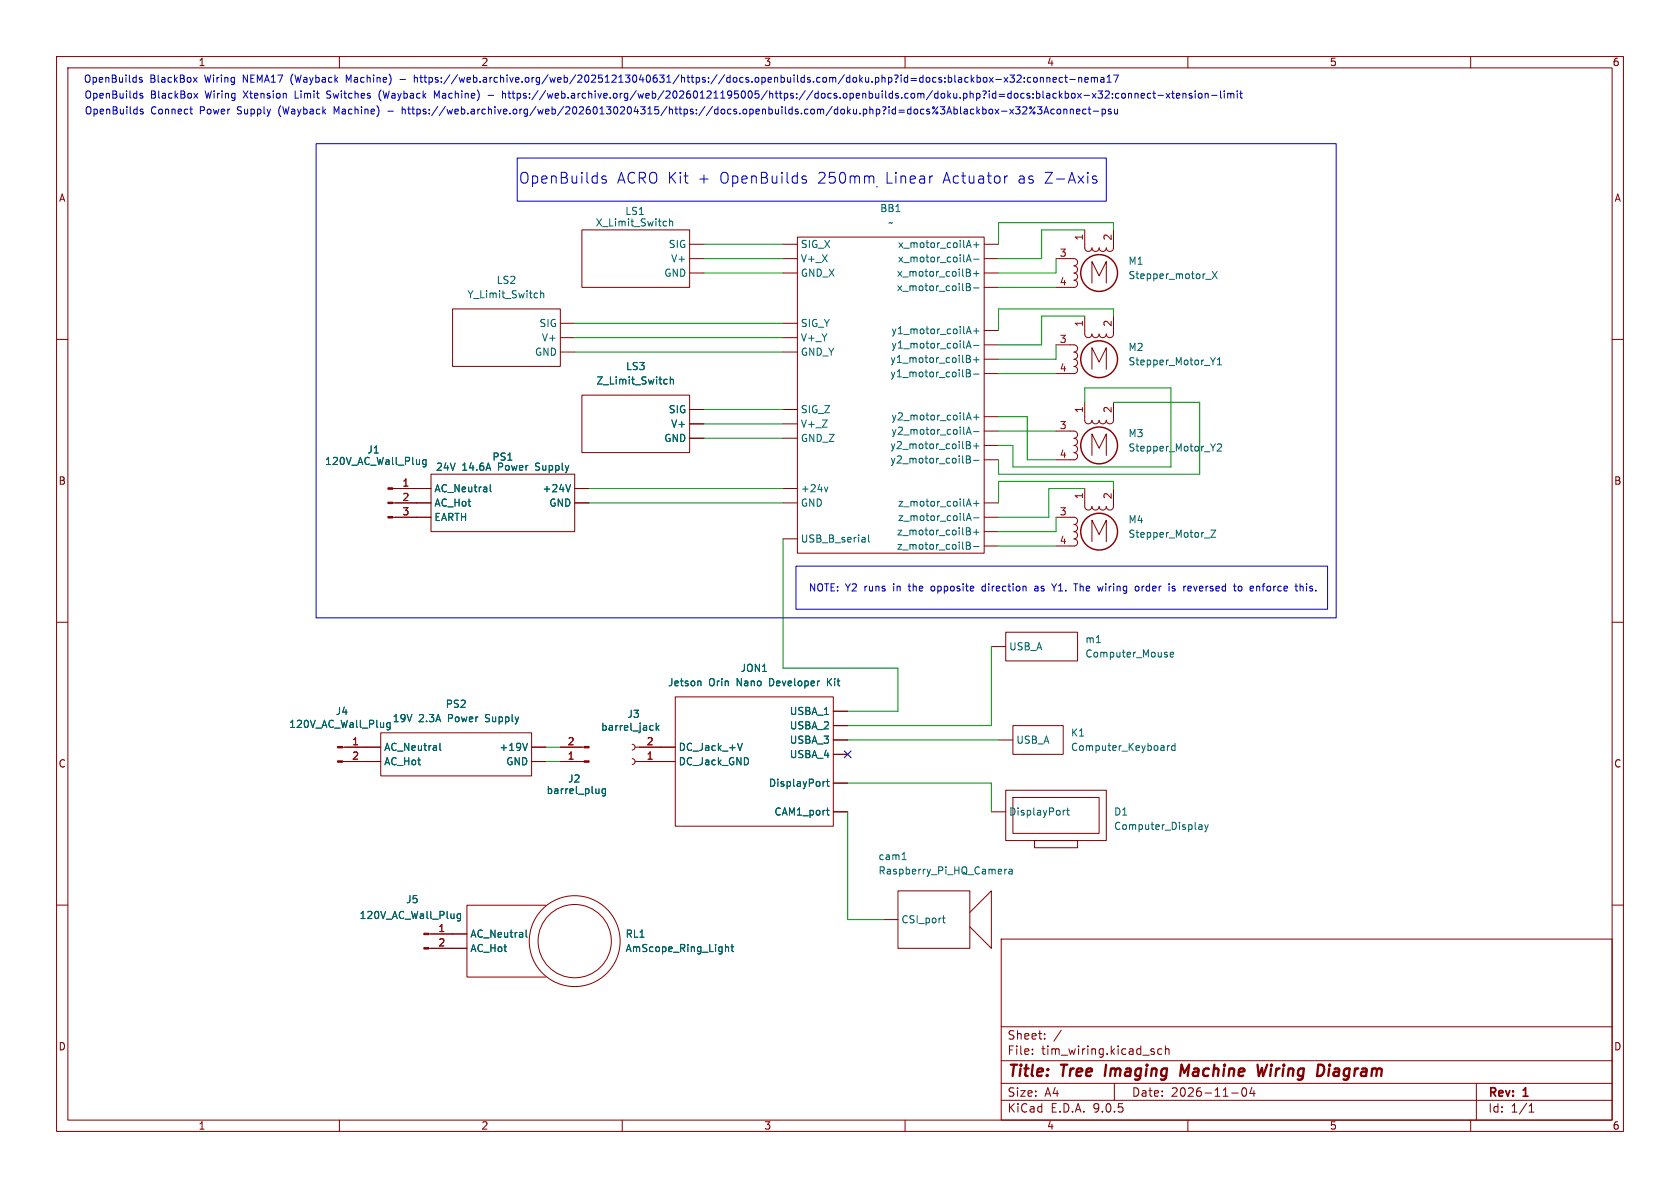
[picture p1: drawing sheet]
<svg xmlns="http://www.w3.org/2000/svg" width="297mm" height="210mm" viewBox="0 0 297 210" stroke-linecap="round" stroke-linejoin="round" font-family="sans-serif">
<g fill="none" stroke="#840000" stroke-width=".18">
<path d="M10 10h277v190h-277zM12 12h273v186h-273zM60 10v2M110 10v2M160 10v2M210 10v2M260 10v2M80 54.6h19.1v10.2h-19.1zM99.1 57.2h2.5M99.1 59.7h2.5M102.9 40.6h19v10.2h-19zM121.9 43.2h2.6"/>
<path d="M121.9 45.7h2.6M121.9 48.3h2.6M138.4 57.2h2.6M138.4 59.7h2.6M138.4 43.2h2.6M138.4 45.7h2.6M138.4 48.3h2.6M141 41.9h33v55.9h-33zM174 43.2h2.5M174 45.7h2.5M174 48.3h2.5M174 50.8h2.5"/>
<path d="M174 58.4h2.5M186.7 45.7h3.2a.64 .64 0 0 1 .6 .7 .64 .64 0 0 1-.6 .6 .63 .63 0 0 1 .6 .6 .63 .63 0 0 1-.6 .7 .63 .63 0 0 1 .6 .6 .63 .63 0 0 1-.6 .6 .63 .63 0 0 1 .6 .7 .63 .63 0 0 1-.6 .6M186.7 50.8h3.2M191.8 55.9v3.2a.64 .64 0 0 0 .6 .6 .64 .64 0 0 0 .6-.6 .64 .64 0 0 0 .7 .6 .64 .64 0 0 0 .6-.6 .64 .64 0 0 0 .6 .6 .64 .64 0 0 0 .7-.6 .64 .64 0 0 0 .6 .6 .64 .64 0 0 0 .6-.6v-3.2M191.8 40.6v3.2a.64 .64 0 0 0 .6 .6 .64 .64 0 0 0 .6-.6 .64 .64 0 0 0 .7 .6 .64 .64 0 0 0 .6-.6 .64 .64 0 0 0 .6 .6 .64 .64 0 0 0 .7-.6 .64 .64 0 0 0 .6 .6 .64 .64 0 0 0 .6-.6v-3.2M193 50v-3.8l1.3 2.6 1.3-2.6v3.8M10 60h2M99.1 62.2h2.5M102.9 69.9h19v10.1h-19zM121.9 72.4h2.6M121.9 74.9h2.6M121.9 77.5h2.6"/>
<path d="M138.4 62.2h2.6M138.4 72.4h2.6M138.4 74.9h2.6M138.4 77.5h2.6M174 61h2.5M174 66h2.5M174 63.5h2.5M174 73.7h2.5M174 76.2h2.5M174 78.7h2.5M186.7 61h3.2a.64 .64 0 0 1 .6 .6 .64 .64 0 0 1-.6 .6 .63 .63 0 0 1 .6 .7 .63 .63 0 0 1-.6 .6 .63 .63 0 0 1 .6 .6 .63 .63 0 0 1-.6 .7M186.7 76.2h3.2a.64 .64 0 0 1 .6 .6 .64 .64 0 0 1-.6 .7 .63 .63 0 0 1 .6 .6 .63 .63 0 0 1-.6 .6 .63 .63 0 0 1 .6 .7 .63 .63 0 0 1-.6 .6"/>
<path d="M189.9 64.8a.64 .64 0 0 1 .6 .6 .64 .64 0 0 1-.6 .6h-3.2M191.8 71.1v3.2a.64 .64 0 0 0 .6 .6 .64 .64 0 0 0 .6-.6 .64 .64 0 0 0 .7 .6 .64 .64 0 0 0 .6-.6 .64 .64 0 0 0 .6 .6 .64 .64 0 0 0 .7-.6 .64 .64 0 0 0 .6 .6 .64 .64 0 0 0 .6-.6v-3.2M193 65.3v-3.8l1.3 2.5 1.3-2.5v3.8M285 60h2M69.4 86.4h6.8M69.4 88.9h6.8M69.4 91.4h6.8M76.2 83.8h25.4v10.2h-25.4zM101.6 86.4h2.5M101.6 88.9h2.5M138.4 86.4h2.6M138.4 88.9h2.6"/>
<path d="M138.4 95.3h2.6M174 88.9h2.5M174 91.4h2.5M174 81.3h2.5M174 94h2.5M174 96.5h2.5M186.7 91.4h3.2a.64 .64 0 0 1 .6 .7 .64 .64 0 0 1-.6 .6 .63 .63 0 0 1 .6 .7 .63 .63 0 0 1-.6 .6M189.9 80a.64 .64 0 0 1 .6 .6 .64 .64 0 0 1-.6 .7h-3.2M189.9 94a.64 .64 0 0 1 .6 .6 .64 .64 0 0 1-.6 .7 .63 .63 0 0 1 .6 .6 .63 .63 0 0 1-.6 .6h-3.2M191.8 86.4v3.1a.64 .64 0 0 0 .6 .7 .64 .64 0 0 0 .6-.7 .64 .64 0 0 0 .7 .7 .64 .64 0 0 0 .6-.7 .64 .64 0 0 0 .6 .7 .64 .64 0 0 0 .7-.7 .64 .64 0 0 0 .6 .7 .64 .64 0 0 0 .6-.7v-3.1M193 80.5v-3.8l1.3 2.5 1.3-2.5v3.8M193 95.8v-3.9l1.3 2.6 1.3-2.6v3.9"/>
<path d="M10 110h2M175.3 114.3h2.5M177.8 111.8h12.7v5h-12.7zM285 110h2M60.6 132.1h6.7M60.6 134.6h6.7M67.3 129.5h26.7v7.7h-26.7zM94 132.1h2.5M94 134.6h2.5M99.1 132.1h4.2M99.1 134.6h4.2M111.8 134.1l.3 .2 .2 .3-.2 .4-.3 .1"/>
<path d="M111.8 131.6l.3 .1 .2 .4-.2 .3-.3 .2M112.3 132.1h7.1M112.3 134.6h7.1M119.4 123.2h27.9v22.9h-27.9zM147.3 130.8h2.6M147.3 125.7h2.6M147.3 128.3h2.6M147.3 133.4h2.6M147.3 138.4h2.6M176.5 130.8h2.6M177.8 139.7h17.8v8.9h-17.8zM179.1 128.3h8.9v5.1h-8.9z"/>
<path d="M147.3 143.5h2.6M158.7 157.5h12.7v10.1h-12.7zM175.3 143.5h2.5M179.1 141h15.2v6.3h-15.2zM182.9 148.6h7.6v1.3h-7.6zM10 160h2M75.8 165.1h6.7M75.8 167.6h6.7M96.5 160h-14v12.7h14M156.2 162.6h2.5M171.4 161.3l3.9-3.8v10.1l-3.9-3.8M177 166h108v32h-108z"/>
<path d="M285 160h2M60 198v2M110 198v2M160 198v2M177 194.5h108M177 191.5h108M177 187.5h108M177 181.5h108M182.5 186.3v.1M182.5 185.5v.1M184.7 183.6v.1M184.7 182.8v.1"/>
<path d="M187.6 182.1l-1.3 2M197 191.5v3M203.9 185.9l.2 .2-.2 .3M203.9 185.4l.1 .1M205.4 185.5l-.4-.1-.3 .3v.4l.1 .2h.6M206 185.5l.2-.1 .4 .1 .1 .9M206 184.9v1.5M210 198v2M217.7 193.2h1.2M219.7 192.4l.2-.1a.81 .81 0 0 1 .6 .6 .81 .81 0 0 1-.3 .8l-.2 .1a.81 .81 0 0 1-.3-1.4zM221.3 192.2l-.3 1.1h.9M221.7 192.8v1"/>
<path d="M260 198v2M261 191.5v6.5M270.3 196.6h.9M270.3 195.5l.4-.4v1.5"/>
<circle cx="101.6" cy="166.4" r="8"/>
<circle cx="101.6" cy="166.4" r="6.5"/>
</g>
<path d="M195.6 188.2l-.3 2M210.2 188.2l-.8 1.4-.5-1.4-.3 2M222.3 188.2l.2 2 .6-1.4 .2 1.4 .7-2M235 188.9l-.2 1.3M235.1 188.2v.2M235.1 188.2l-.1 .1 .1 .1M235.1 188.2l.1 .1-.1 .1" fill="none" stroke="#840000" stroke-width=".4"/>
<g fill="none" stroke="#840000" stroke-width=".25">
<circle cx="194.3" cy="48.3" r="3.3"/>
<circle cx="194.3" cy="78.7" r="3.3"/>
<circle cx="194.3" cy="63.5" r="3.3"/>
<circle cx="194.3" cy="94" r="3.3"/>
</g>
<g fill="none" stroke="#006464" stroke-width=".18">
<path d="M117.7 39.1l.1 .1M117.8 39.9h-.1M118.4 38.7v1.2M118.4 39.2l.2-.1 .3 .1v.7M95.6 51.4v1.2M95.6 51.9l.2-.1 .3 .1v.7M170.8 46.3l.5-1.3 .4 1.3M170.8 50.1h.5l.2 .3-.2 .3 .2 .1 .1 .3-.3 .3h-.5zM170.8 47.6l.6 .1 .1 .2-.2 .3M170.8 48.2h.5M170.8 50.7h.5M171 43.4h.6"/>
<path d="M171 45.9h.6M171 58.6h.6M171.3 42.5l.4 1.3M171.3 57.7l.4 1.3M171.3 48.2l.3 .2-.1 .3-.7 .1M172.1 43.3h1M172.1 45.8h1M172.1 48.4h1M172.1 50.9h1M172.1 58.5h1M172.6 42.8v1M172.6 47.9v.9"/>
<path d="M172.6 58v1M213.2 49.4h.9M214.3 48l.9 1.3M215.2 48l-.9 1.3M117.6 67l.4 .1M118 67.8l-.4 .1M118.5 67.2l.2-.2 .3 .1v.8M118.5 66.6v1.3M170.8 65.3h.5l.2 .3-.2 .4 .2 .1 .1 .3-.3 .2h-.5zM170.8 62.8l.6 .1 .1 .3-.2 .2M170.8 78l.6 .2 .1 .2-.2 .3M170.8 61.5l.5-1.2 .4 1.2"/>
<path d="M170.8 63.4h.5M170.8 66h.5M170.8 76.8l.5-1.3 .4 1.3M170.8 78.7h.5M171 61.2h.6M171 73.9h.6M171 76.4h.6M171.3 73l.4 1.2M171.3 63.4l.3 .3-.1 .3-.7 .1M171.3 78.7l.3 .2-.1 .3-.7 .1M172.1 61.1h1M172.1 63.6h1"/>
<path d="M172.1 66.1h1M172.1 73.8h1M172.1 76.3h1M172.1 78.8h1M172.6 63.1v1M172.6 73.3v.9M172.6 78.4v.9M214.9 63.2l-.5 .7M214.9 78.5l-.5 .6M215.2 64.5h.8M215.2 63.6l.4-.4v1.3M215.2 78.6l.5-.1 .3 .3-.8 .9h.8"/>
<path d="M75.3 81.3v1l-.2 .2h-.3M75.3 81.3h-.3l-.3 .2 .1 .6h.5M86.7 85.7v1.1l.1 .1M100.9 85.7l-.5 1.2M145.8 86.1l.3 .8 .3-.8M153.6 94.6v1l.1 .2M170.8 80.6h.5l.2 .2-.2 .4 .2 .1 .1 .3-.3 .3h-.5zM170.8 95.8h.5l.2 .3-.2 .3 .2 .2 .1 .3-.3 .2h-.5zM170.8 93.3l.6 .1 .1 .3-.2 .2M170.8 81.2h.5M170.8 92l.5-1.3 .4 1.3M170.8 93.9h.5"/>
<path d="M170.8 96.4h.5M171 89.1h.6M171 91.7h.6M171.3 88.2l.4 1.3M171.3 93.9l.3 .2-.1 .3-.7 .2M172.1 81.4h1M172.1 89h1M172.1 91.5h1M172.1 94.1h1M172.1 96.6h1M172.6 88.5v1M172.6 93.6v1"/>
<path d="M212.9 95.1h1M214.1 93.7h.8l-.8 1.3h.8M193.8 113.6h.7M206.3 115.8v.3M206.9 115.7l.6-.1-.1-.2-.3-.1-.2 .2v.6h.5M69 127.7v1.1l-.3 .2h-.3M69 127.8l-.4-.1-.2 .3 .1 .5h.5M77.8 131.4v1.1l.2 .2M93.3 131.4l-.5 1.3M107 139.4v1.1l-.2 .2-.3-.1M107 139.5l-.3-.1-.3 .3 .1 .5h.5M115.3 128.3h.2"/>
<path d="M115.5 129l-.2 .1M116 127.8v1.3M116.1 128.6l.4 .5M116.5 128.3l-.5 .4M123.6 120.4l.3 .2v.6M131.2 131.4l-.4 1.3M145.5 138.2v.8M145.9 138.2l-.4 .2M146.1 138.2h.5M146.3 137.7v1.1l.3 .2M206.4 131.8v.9M206.8 131.8l-.4 .3"/>
<path d="M207.7 131.9l-.3-.1-.3 .3 .1 .5h.5M207.7 131.4v1.3M146.1 143.2h.5M146.3 143.9l.3 .2M159.5 152h.7M159.7 150.9l.1-.2v1.3M177.6 153.7v.8M178 153.7l-.4 .2M178.4 153.7h.5l.1 .8M179 154h-.5l-.2 .2 .2 .3 .5-.1M188 143.2v.9M188.3 143.2l-.3 .3"/>
<path d="M188.6 143.2h.5M188.7 142.8v1.1l.4 .2M212 145.8h.4l.1 .8M212 146.6h.5M212.5 146.1l-.5 .1M213 145.8l.3 .8M213.3 146.6l-.3 .5M213.6 145.8l-.3 .8M81.4 161.5v1.1l-.2 .2-.3-.1M81.4 161.6l-.3-.1-.3 .3 .1 .5h.5M93 164.4v1.1l.2 .2M128.3 166.9v1.3"/>
<path d="M128.3 167.5l.1-.1h.3l.1 .8M129.2 167.4h.5M129.4 166.9v1.1l.3 .2M166.6 162.3h.5M166.8 163l.3 .1"/>
</g>
<g fill="#840000" stroke="#840000" stroke-width=".18">
<path d="M59.7 132h.9v.2h-.9z"/>
<path d="M59.7 134.5h.9v.2h-.9z"/>
<path d="M103.3 134.5h.8v.2h-.8z"/>
<path d="M103.3 132h.8v.2h-.8z"/>
<path d="M74.9 165h.9v.2h-.9z"/>
<path d="M74.9 167.5h.9v.3h-.9z"/>
<path d="M68.6 86.2h.8v.3h-.8z"/>
<path d="M68.6 88.8h.8v.2h-.8z"/>
<path d="M68.6 91.3h.8v.3h-.8z"/>
</g>
<g fill="none" stroke="#009600" stroke-width=".18">
<path d="M101.6 59.7h36.8M101.6 57.2h36.8M124.5 48.3h13.9M124.5 45.7h13.9M124.5 43.2h13.9M176.5 50.8h10.2M186.7 45.7v2.6h-10.2M191.8 40.6h-7.7v5.1h-7.6M191.8 55.9h-7.7v5.1h-7.6M196.8 40.6v-1.2h-20.3v3.8M196.8 55.9v-1.3h-20.3v3.8M101.6 62.2h36.8"/>
<path d="M124.5 72.4h13.9M124.5 74.9h13.9M124.5 77.5h13.9M176.5 73.7h5.1v7.6h5.1M176.5 76.2h10.2M176.5 66h10.2M186.7 61v2.5h-10.2M191.8 71.1v-2.5h15.2v14h-27.9v-3.9h-2.6M196.8 71.1h15.3v12.7h-35.6v-2.5M104.1 86.4h34.3M104.1 88.9h34.3M138.4 95.3v22.8h20.3v7.6h-8.8"/>
<path d="M176.5 96.5h10.2M186.7 91.4v2.6h-10.2M191.8 86.4h-6.4v5h-8.9M196.8 86.4v-1.3h-20.3v3.8M175.3 114.3v14h-25.4M96.5 134.6h2.6M96.5 132.1h2.6M149.9 138.4h25.4v5.1M149.9 130.8h26.6M149.9 143.5v19.1h6.3"/>
</g>
<path d="M149.3 132.7l1.2 1.3M150.5 132.7l-1.2 1.3" fill="none" stroke="#000084" stroke-width=".18"/>
<g fill="none" stroke="#0000c2" stroke-width=".18">
<path d="M25.1 13.7h-.3l-.2 .2 .1 .2 .4 .1v.3h-.5M25.2 16.6l-.3-.1-.2 .2 .1 .2 .4 .1v.3h-.5M25.3 19.4l-.3-.1-.2 .2v.2l.5 .1v.3h-.5M33.6 19.3h.4M34.2 13.7l.6 .8M34.3 16.5l.6 .8M34.8 13.7l-.6 .8M34.9 16.5l-.6 .8M57.7 17.3h.2M58 16.1l-.3 .2 .3 .4M59.5 19.8l-.4-.9v1.2M61.6 14.2l-.4-.9v1.2"/>
<path d="M67.4 15.9a1.46 1.46 0 0 0 0 1.9M68.6 19.7h.9M70.7 14.1h1M71.1 19.4l.4-.1 .2 .2M71.1 18.9v1.2M73.3 13.8l.3-.1 .2 .2M73.3 13.3v1.2M77.6 16.1l-.4 .9-.4-.9v1.2M86.3 16.9h1M88.8 16.6l.2-.1 .3 .1 .1 .7M88.8 16.1v1.2M172.7 13.7h.4l.2 .2-.1 .6h-.5"/>
<path d="M172.7 13.3v1.2M173.7 19.4l.4-.1 .2 .2-.1 .6h-.5M173.7 18.9v1.2M173.9 13.8l.2-.1 .3 .1 .1 .5-.1 .2h-.3l-.2-.1zM174.9 19.4l.2-.1 .3 .1 .1 .5-.1 .2h-.3l-.2-.1zM174.9 13.7l.7 .8M175.6 13.7l-.7 .8M175.9 19.3l.7 .8M176.1 14.1h.9M176.6 19.3l-.7 .8M177.1 19.7h.9M177.5 13.7l.7 .8"/>
<path d="M178.2 13.7l-.7 .8M178.5 19.3l.7 .8M178.5 13.3h.8l-.4 .4 .4 .2v.5l-.2 .1-.6-.1M179.2 19.3l-.7 .8M179.5 18.9h.8l-.4 .5 .4 .1v.5l-.2 .1-.6-.1M179.8 13.4l.5-.1 .2 .3-.8 .9h.8M180.8 19l.5-.1 .2 .3-.7 .9h.7M181.1 14.4v.1M181.1 13.7v.2M182.2 13.7h-.3l-.3 .2 .1 .6h.5M182.8 13.8l.2-.1 .3 .1 .1 .5-.1 .2h-.3l-.2-.1zM183 18.9l-1 1.2"/>
<path d="M183.4 18.9h.8l-.4 .5 .3 .1v.5l-.1 .1-.6-.1M183.9 13.8l.2-.1h.3l.1 .8M183.9 13.7v.8M184.7 19.8h.6M185.1 13.8l.2-.1h.3v.8M185.1 13.7v.8M186.2 14.1l.6-.1-.1-.3h-.4l-.1 .2v.6h.5M186.4 19.4l-.4-.1-.2 .2 .1 .6h.5M186.9 19.4l.2-.1 .4 .1v.5l-.1 .2h-.3l-.2-.1zM187.9 13.7h-.4l-.3 .2 .2 .6h.5M188.1 19.4l.1-.1 .4 .1v.7M188.1 19.3v.8"/>
<path d="M188.2 13.7h.5M188.4 13.3v1.1l.3 .1M189.1 14.1h1M189.2 19.4l.2-.1 .3 .1 .1 .7M189.2 19.3v.8M190.3 19.7l.6-.1-.1-.2-.3-.1-.2 .2 .1 .6h.4M190.7 13.8l.2-.1h.3v.8M190.7 13.7v.8M191.6 16.9h1M191.8 14.1l.6-.1-.1-.3h-.3l-.2 .2v.6h.5M192 19.4l-.4-.1-.2 .2 .1 .6h.5M192.4 19.3h.4"/>
<path d="M192.5 18.9v1.1l.3 .1M192.9 13.8l.4-.1 .2 .2M192.9 13.7v.8M193.1 16.5l.7 .8M193.3 19.7h.9M193.5 13.9l.2-.2h.3v.8M193.5 13.9v.6M193.8 16.5l-.7 .8M194.1 16.1h.8l-.4 .5 .3 .1v.5l-.1 .1-.6-.1M194.6 13.7h.5l.1 .8M194.8 19.4l.4-.1 .2 .2-.1 .6h-.5M194.8 19.3v1.3"/>
<path d="M195.2 14l-.5 .1-.1 .1 .1 .3h.5M195.4 16.2l.5-.1 .2 .3-.8 .9h.8M195.7 14.5h.7M195.7 13.6l.4-.3v1.2M196.4 19.4l-.3-.1-.2 .2 .1 .2 .4 .1v.3h-.5M196.7 17.2v.1M196.7 16.6v.1M196.9 13.3h.8l-.5 1.2M197 19.3l.1 .8h.3l.2-.1M197.6 19.3v.8M197.8 16.6l-.4-.1-.2 .2 .1 .6h.5M198.4 16.6l.3-.1 .3 .2v.4l-.3 .2h-.3l-.1-.2z"/>
<path d="M199.5 16.6l.2-.1 .3 .1v.7M199.5 16.5v.8M200.7 16.6l.1-.1 .3 .1 .1 .7M200.7 16.5v.8M201.7 16.9l.6-.1v-.2l-.4-.1-.2 .2 .1 .6h.5M203.4 16.6l-.3-.1-.3 .2 .2 .6h.4M203.8 16.5h.5M204 16.1v1.1l.3 .1M204.7 16.9h1M206.2 16.5l.6 .8M206.8 16.5l-.6 .8M207.1 16.5h.5"/>
<path d="M207.3 16.1v1.1l.3 .1M208 16.9l.6-.1-.1-.2-.3-.1-.2 .2v.6h.5M209.1 16.6l.2-.1 .3 .1 .1 .7M209.1 16.5v.8M210.7 16.6l-.3-.1-.2 .2 .1 .2 .4 .1v.3h-.5M211.3 16.1v.1M211.3 16.5v.8M211.9 16.6l.2-.1 .3 .1 .1 .5-.1 .2h-.3l-.2-.1zM213.1 16.6l.1-.1 .3 .1 .1 .7M213.1 16.5v.8M214.2 16.9h1M215.8 16.1v1.1l.2 .1"/>
<path d="M216.4 16.1v.1M216.4 16.5v.8M217 16.6l.4-.1 .2 .2M217 16.5v.8M217.6 16.7l.2-.2 .3 .1v.7M217.6 16.7v.6M218.7 16.1v.1M218.7 16.5v.8M219.2 16.5h.4M219.3 16.1v1.1l.3 .1M33.8 20.1h.2M55.9 25.4h180.3v83.8h-180.3z"/>
<path d="M91.4 27.9h104.2v7.7h-104.2zM107.1 31.2l-.4-.1-.3 .3 .1 .2 .6 .2 .1 .2-.1 .3-.2 .1-.5-.1M141.9 31.6l.6 .2 .1 .3-.3 .3-.5-.1M141.9 31.2l.1-.1 .5 .1M154.2 31.1l.3 .3v1M154.9 33h.1M178.2 31.1l-.4 .1M184.6 20.1l.4-1.2 .4 1.2M193.4 31.7l.4 .1 .1 .3-.2 .3h-.4M193.4 31.1l.4 .1M140.7 100.1h94v7.6h-94zM164.7 103.7l-.1 .2 .1 .5"/>
<path d="M174.1 103.6l-.4 .1-.1 .2 .1 .4 .4 .2M183 103.7h.5M183.5 103.9l-.4 .1-.2 .2 .2 .3 .4-.1M186.8 103.2l-.4 .7M189.8 103.2h.7M200.8 103.7l.3-.1 .3 .3-.2 .5h-.4M201.9 103.6v.9M202.1 103.6l-.2 .3M207.3 104l.4 .1 .1 .2-.2 .2-.4-.1M207.3 103.7h.4M210.4 103.6l.2 .3-.6 .1M210.5 104.4l-.1 .1"/>
<path d="M211 103.6l.3 .9M218.9 103.9l.2-.3 .3 .1 .2 .2-.2 .5-.3 .1-.2-.3M222.6 103.7l.1 .8M223.1 103.6h.5M230 103.6l.4 .2v.7M231 103.2v.1M231 103.6v.9"/>
<circle cx="182.2" cy="19" r=".18"/>
<circle cx="182.8" cy="20" r=".18"/>
</g>
<g font-size="2.8" fill="#840000">
<text x="178" y="190.9">Title:</text>
<text x="187.7" y="190.9">Tree</text>
<text x="196.2" y="190.9">Imaging</text>
<text x="210.3" y="190.9">Machine</text>
<text x="224.7" y="190.9">Wiring</text>
<text x="236.1" y="190.9">Diagram</text>
</g>
<g font-size="2.7" fill="#0000c2">
<text x="91.7" y="32.7">OpenBuilds</text>
<text x="109.1" y="32.7">ACRO Kit</text>
<text x="123.5" y="32.7">+</text>
<text x="127.3" y="32.7">OpenBuilds</text>
<text x="144.8" y="32.7">250mm</text>
<text x="156.8" y="32.7">Linear</text>
<text x="167" y="32.7">Actuator</text>
<text x="180.4" y="32.7">as</text>
<text x="185.2" y="32.7">Z-Axis</text>
</g>
<g font-size="2.1" fill="#840000">
<text x="178" y="184">Sheet:</text>
<text x="178" y="186.7">File:</text>
<text x="184.1" y="186.7">tim_wiring.kicad_sch</text>
<text x="178" y="196.9">KiCad</text>
<text x="178" y="194.1">Size:</text>
<text x="184.7" y="194.1">A4</text>
<text x="185.7" y="196.9">E.D.A.</text>
<text x="193.3" y="196.9">9.0.5</text>
<text x="200" y="194.1">Date:</text>
<text x="207" y="194.1">2026-11-04</text>
<text x="263" y="194.3">Rev:</text>
<text x="263" y="196.9">Id:</text>
<text x="267.1" y="196.9">1/1</text>
<text x="269.4" y="194.3">1</text>
</g>
<g font-size="1.8" fill="#840000">
<text x="35" y="11.9">1</text>
<text x="85" y="11.9">2</text>
<text x="135" y="11.9">3</text>
<text x="185" y="11.9">4</text>
<text x="235" y="11.9">5</text>
<text x="285" y="11.9">6</text>
<text x="10.3" y="35.9">A</text>
<text x="285.3" y="35.9">A</text>
<text x="10.3" y="85.9">B</text>
<text x="285.3" y="85.9">B</text>
<text x="10.3" y="135.9">C</text>
<text x="285.3" y="135.9">C</text>
<text x="10.3" y="185.9">D</text>
<text x="285.3" y="185.9">D</text>
<text x="35" y="199.9">1</text>
<text x="85" y="199.9">2</text>
<text x="135" y="199.9">3</text>
<text x="185" y="199.9">4</text>
<text x="235" y="199.9">5</text>
<text x="285" y="199.9">6</text>
</g>
<g font-size="1.8" fill="#0000c2">
<text x="14.7" y="14.9">OpenBuilds</text>
<text x="14.8" y="17.6">OpenBuilds</text>
<text x="26.5" y="14.9">BlackBox</text>
<text x="26.6" y="17.6">BlackBox</text>
<text x="36.3" y="14.9">Wiring</text>
<text x="36.4" y="17.6">Wiring</text>
<text x="43.2" y="14.9">NEMA17</text>
<text x="43.3" y="17.6">Xtension</text>
<text x="51.8" y="14.9">(Wayback</text>
<text x="52.6" y="17.6">Limit</text>
<text x="58.4" y="17.6">Switches</text>
<text x="61.8" y="14.9">Machine)</text>
<text x="67.8" y="17.6">(Wayback</text>
<text x="74.3" y="14.9">https://web.archive.org/web/20251213040631/https://docs.openbuilds.com/doku.php?id=docs:blackbox-x32:connect-nema17</text>
<text x="77.8" y="17.6">Machine)</text>
<text x="90.3" y="17.6">https://web.archive.org/web/20260121195005/https://docs.openbuilds.com/doku.php?id=docs:blackbox-x32:connect-xtension-limit</text>
<text x="14.9" y="20.4">OpenBuilds</text>
<text x="26.6" y="20.4">Connect</text>
<text x="35.4" y="20.4">Power</text>
<text x="42.2" y="20.4">Supply</text>
<text x="49.7" y="20.4">(Wayback</text>
<text x="59.7" y="20.4">Machine)</text>
<text x="72.1" y="20.4">https://web.archive.org/web/20260130204315/https://docs.openbuilds.com/doku.php?id=docs%3Ablackbox-x32%3Aconnect-psu</text>
<text x="142.9" y="104.8">NOTE: Y2</text>
<text x="152.9" y="104.8">runs</text>
<text x="158.2" y="104.8">in</text>
<text x="161.1" y="104.8">the</text>
<text x="165.3" y="104.8">opposite</text>
<text x="174.5" y="104.8">direction</text>
<text x="184" y="104.8">as</text>
<text x="187.3" y="104.8">Y1.</text>
<text x="191.4" y="104.8">The</text>
<text x="195.8" y="104.8">wiring</text>
<text x="202.6" y="104.8">order</text>
<text x="208.7" y="104.8">is</text>
<text x="211.5" y="104.8">reversed</text>
<text x="220.7" y="104.8">to</text>
<text x="223.7" y="104.8">enforce</text>
<text x="232" y="104.8">this.</text>
</g>
<g font-size="1.8" fill="#006464">
<text x="105.2" y="40.2">X_Limit_Switch</text>
<text x="110.4" y="38.2">LS1</text>
<text x="155.5" y="37.7">BB1</text>
<text x="156.9" y="40.2">~</text>
<text x="118.1" y="44">SIG</text>
<text x="118.5" y="46.6">V+</text>
<text x="141.5" y="44">SIG_X</text>
<text x="141.5" y="46.6">V+_X</text>
<text x="158.6" y="44">x_motor_coilA+</text>
<text x="158.6" y="46.6">x_motor_coilA-</text>
<text x="199.4" y="47">M1</text>
<text x="82.5" y="52.9">Y_Limit_Switch</text>
<text x="87.7" y="50.4">LS2</text>
<text x="117.3" y="49.1">GND</text>
<text x="141.5" y="49.1">GND_X</text>
<text x="158.5" y="49.1">x_motor_coilB+</text>
<text x="158.5" y="51.7">x_motor_coilB-</text>
<text x="199.4" y="49.5">Stepper_motor_X</text>
<text x="95.3" y="58">SIG</text>
<text x="141.5" y="58">SIG_Y</text>
<text x="157.5" y="59.3">y1_motor_coilA+</text>
<text x="94.5" y="63.1">GND</text>
<text x="95.7" y="60.6">V+</text>
<text x="110.6" y="65.6">LS3</text>
<text x="141.5" y="60.6">V+_Y</text>
<text x="141.5" y="63.1">GND_Y</text>
<text x="157.3" y="64.4">y1_motor_coilB+</text>
<text x="157.5" y="61.8">y1_motor_coilA-</text>
<text x="199.4" y="62.2">M2</text>
<text x="199.4" y="64.8">Stepper_Motor_Y1</text>
<text x="105.3" y="68.2">Z_Limit_Switch</text>
<text x="157.3" y="66.9">y1_motor_coilB-</text>
<text x="118.1" y="73.3">SIG</text>
<text x="118.5" y="75.8">V+</text>
<text x="141.5" y="73.3">SIG_Z</text>
<text x="141.5" y="75.8">V+_Z</text>
<text x="157.5" y="74.5">y2_motor_coilA+</text>
<text x="157.5" y="77.1">y2_motor_coilA-</text>
<text x="199.4" y="77.5">M3</text>
<text x="57.4" y="82.4">120V_AC_Wall_Plug</text>
<text x="64.8" y="80.4">J1</text>
<text x="77" y="83.4">24V</text>
<text x="81.7" y="83.4">14.6A</text>
<text x="87" y="81.6">PS1</text>
<text x="88.1" y="83.4">Power</text>
<text x="94.9" y="83.4">Supply</text>
<text x="117.3" y="78.3">GND</text>
<text x="141.5" y="78.3">GND_Z</text>
<text x="157.3" y="79.6">y2_motor_coilB+</text>
<text x="157.3" y="82.1">y2_motor_coilB-</text>
<text x="199.4" y="80">Stepper_Motor_Y2</text>
<text x="76.7" y="87.2">AC_Neutral</text>
<text x="76.7" y="89.8">AC_Hot</text>
<text x="95.8" y="87.2">+24V</text>
<text x="97" y="89.8">GND</text>
<text x="141.5" y="87.2">+24v</text>
<text x="141.5" y="89.8">GND</text>
<text x="158.6" y="89.8">z_motor_coilA+</text>
<text x="76.7" y="92.3">EARTH</text>
<text x="158.5" y="94.8">z_motor_coilB+</text>
<text x="158.6" y="92.3">z_motor_coilA-</text>
<text x="199.4" y="92.7">M4</text>
<text x="199.4" y="95.3">Stepper_Motor_Z</text>
<text x="141.5" y="96.1">USB_B_serial</text>
<text x="158.5" y="97.4">z_motor_coilB-</text>
<text x="191.8" y="113.9">m1</text>
<text x="130.8" y="119">JON1</text>
<text x="178.3" y="115.2">USB_A</text>
<text x="191.8" y="116.4">Computer_Mouse</text>
<text x="78.7" y="125.3">PS2</text>
<text x="118" y="121.5">Jetson</text>
<text x="125.3" y="121.5">Orin</text>
<text x="130.3" y="121.5">Nano</text>
<text x="136.3" y="121.5">Developer</text>
<text x="146.7" y="121.5">Kit</text>
<text x="51" y="128.9">120V_AC_Wall_Plug</text>
<text x="59.3" y="126.6">J4</text>
<text x="69.3" y="127.9">19V</text>
<text x="74" y="127.9">2.3A</text>
<text x="79.3" y="127.9">Power</text>
<text x="86.1" y="127.9">Supply</text>
<text x="106.2" y="129.4">barrel_jack</text>
<text x="110.8" y="127.1">J3</text>
<text x="139.5" y="126.6">USBA_1</text>
<text x="139.5" y="129.1">USBA_2</text>
<text x="139.5" y="131.7">USBA_3</text>
<text x="179.6" y="131.7">USB_A</text>
<text x="189.2" y="130.4">K1</text>
<text x="67.8" y="132.9">AC_Neutral</text>
<text x="67.8" y="135.5">AC_Hot</text>
<text x="88.2" y="132.9">+19V</text>
<text x="89.4" y="135.5">GND</text>
<text x="119.9" y="132.9">DC_Jack_+V</text>
<text x="119.9" y="135.5">DC_Jack_GND</text>
<text x="139.5" y="134.2">USBA_4</text>
<text x="189.2" y="132.9">Computer_Keyboard</text>
<text x="96.5" y="140.6">barrel_plug</text>
<text x="100.3" y="138.5">J2</text>
<text x="135.8" y="139.3">DisplayPort</text>
<text x="136.8" y="144.4">CAM1_port</text>
<text x="178.3" y="144.4">DisplayPort</text>
<text x="196.9" y="144.4">D1</text>
<text x="196.9" y="146.9">Computer_Display</text>
<text x="155.2" y="152.2">cam1</text>
<text x="155.2" y="154.8">Raspberry_Pi_HQ_Camera</text>
<text x="71.7" y="159.9">J5</text>
<text x="63.5" y="162.7">120V_AC_Wall_Plug</text>
<text x="83.1" y="166">AC_Neutral</text>
<text x="110.5" y="166">RL1</text>
<text x="159.3" y="163.4">CSI_port</text>
<text x="83.1" y="168.5">AC_Hot</text>
<text x="110.5" y="168.5">AmScope_Ring_Light</text>
</g>
<g font-size="1.8" fill="#a90000">
<text x="187.3" y="45.5">3</text>
<text x="191.5" y="42.6" transform="rotate(-90 191.5 42.6)">1</text>
<text x="196.6" y="42.6" transform="rotate(-90 196.6 42.6)">2</text>
<text x="187.3" y="50.5">4</text>
<text x="191.5" y="57.9" transform="rotate(-90 191.5 57.9)">1</text>
<text x="196.6" y="57.9" transform="rotate(-90 196.6 57.9)">2</text>
<text x="187.3" y="60.7">3</text>
<text x="187.3" y="65.8">4</text>
<text x="187.3" y="75.9">3</text>
<text x="191.5" y="73.1" transform="rotate(-90 191.5 73.1)">1</text>
<text x="196.6" y="73.1" transform="rotate(-90 196.6 73.1)">2</text>
<text x="187.3" y="81">4</text>
<text x="71" y="86.1">1</text>
<text x="71" y="88.6">2</text>
<text x="191.5" y="88.3" transform="rotate(-90 191.5 88.3)">1</text>
<text x="196.6" y="88.3" transform="rotate(-90 196.6 88.3)">2</text>
<text x="71" y="91.2">3</text>
<text x="187.3" y="91.2">3</text>
<text x="187.3" y="96.3">4</text>
<text x="62.2" y="131.8">1</text>
<text x="100.3" y="131.8">2</text>
<text x="114.2" y="131.8">2</text>
<text x="62.2" y="134.4">2</text>
<text x="100.3" y="134.4">1</text>
<text x="114.2" y="134.4">1</text>
<text x="77.4" y="164.8">1</text>
<text x="77.4" y="167.4">2</text>
</g>
</svg>
